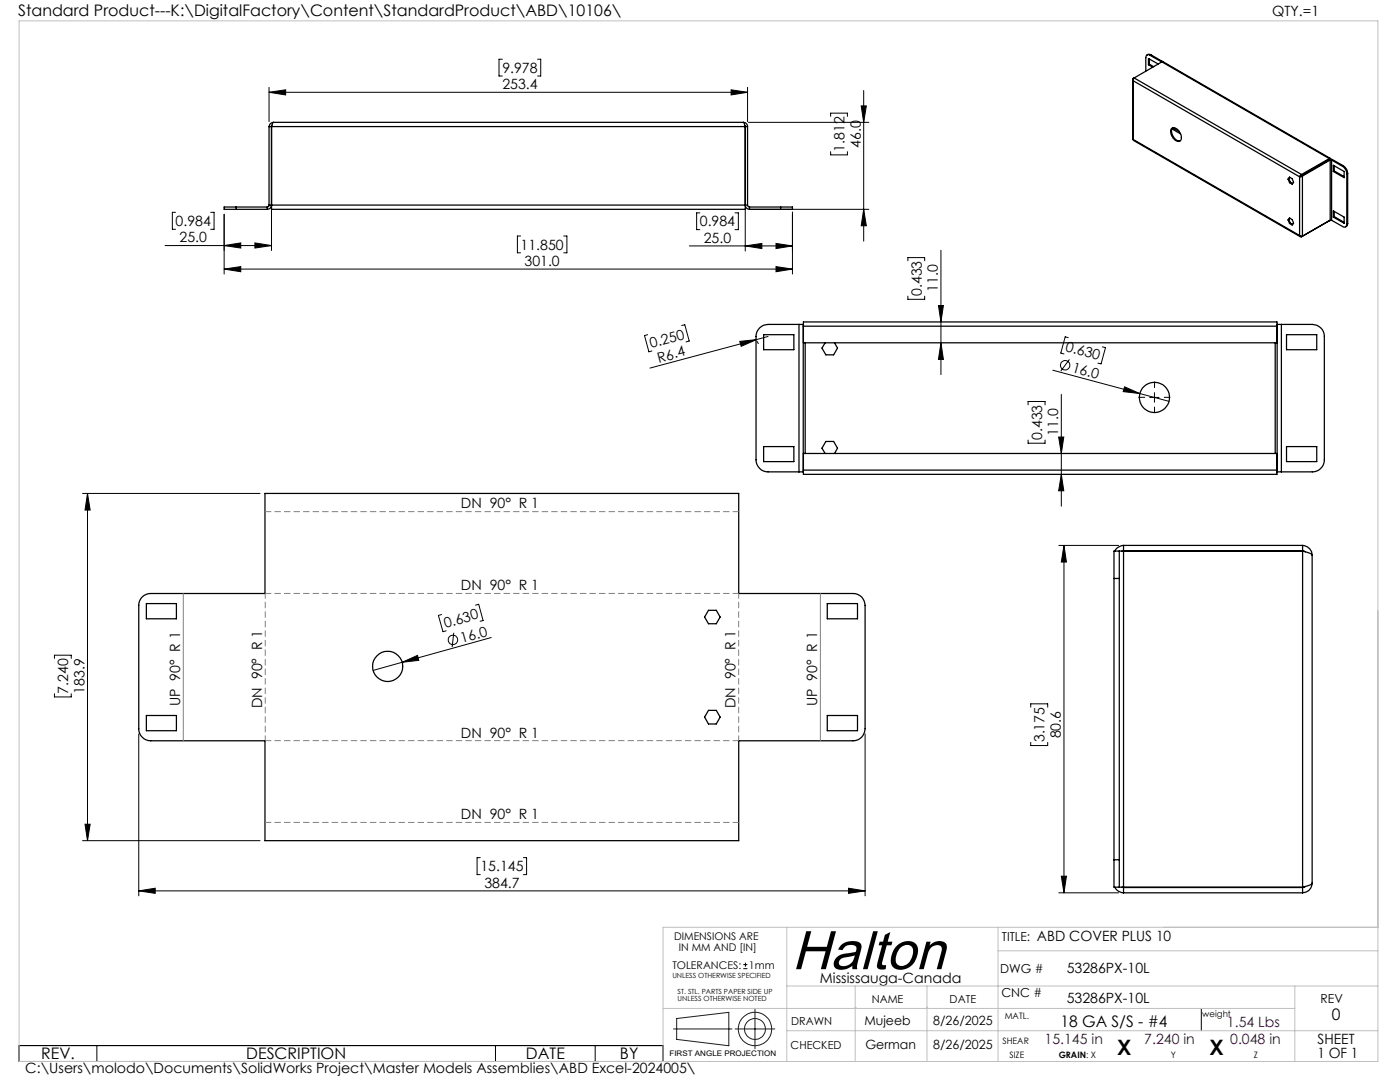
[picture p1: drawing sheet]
<svg xmlns="http://www.w3.org/2000/svg" width="279mm" height="216mm" viewBox="0 0 279 216" stroke-linecap="round" stroke-linejoin="round" font-family="sans-serif">
<g fill="none" stroke="#000" stroke-width=".25">
<path d="M226.1 15.9v11.9h.1M226.2 15.6l-.1 .2 .1 .3M226.2 16.1l33.2 19.2M226.2 16.1v11.7M226.2 15.6v.1M226.3 15.6l-.1 .5M226.3 15.6l33.5 19.2M226.3 15.6h-.1M229.2 12.9l.8 .5M229.4 12.8l-.2 .1M229.4 12.8l.8 .5M229.4 11.8v1"/>
<path d="M229.5 11a.51 .51 0 0 0-.6 0 .51 .51 0 0 0-.2 .5v2.7M229.5 11l2.2 1.3M229.7 10.9l-.5-.1-.3 .2M229.7 10.9l-.2 .1M229.7 10.9l2.2 1.3M231.1 12.8l-1.9-1.1v1.2M231.7 12.3v.2zM231.9 12.3h.2l33.4 19.3M231.9 12.2l.1 .1M231.9 12.3l-5.6 3.3M231.9 12.3l33.4 19.3M231.9 12.2l-.2 .1"/>
<path d="M53.7 25.3h95.5M53.7 25.3v15.6M54.2 25.3v15.6M54.3 25l-.1 .3M54.5 24.4l-.3 .9M54.5 24.4a.9 .9 0 0 0-.8 .9M54.5 24.4h93.9M148.4 24.4l.3 .9M148.4 24.4a.79 .79 0 0 1 .8 .9M148.7 25v.3M148.7 25.3v15.6M149.2 25.3v15.6"/>
<path d="M226.2 27.8v.2l33.3 19.2M226.2 27.8l33.2 19.2M233.8 25.7a1.04 1.04 0 0 1 1.6 .7 1.28 1.28 0 0 1 0 1.8 1.8 1.8 0 0 1-1.8-2zM233.9 25.7l1.7 1M235.4 26.2l-1.4-.7a1.88 1.88 0 0 0 1.4 2.6h.1M257.1 35.7l.3-.4 .5 .4 .3 .7-.3 .4-.5-.4M257.1 35.7l.3 .7M257.2 35.6l-.1 .1M257.2 35.6l.3 .7M257.4 35.4l-.2 .2M257.5 36.3l-.1 .1M257.5 36.3l.5 .3"/>
<path d="M259.4 35.3v11.7M259.5 35.2l-.1 .1M259.8 34.8l-.4 .5M259.8 35l-.3 .2M259.8 34.8v.2M259.8 35l.1 .1M259.9 35.1l-.5 .2M259.9 35.1v12M264.1 32.5h.1M265.3 31.6h.2l.1 .2M265.3 31.8h.1M265.3 31.6l-5.5 3.2"/>
<path d="M265.3 31.8l-5.5 3.2M265.3 31.6v.2M265.3 31.9h.6M265.3 31.9l-5.5 3.1M265.3 31.9h.2M265.5 31.9h.2M265.5 31.9l-5.6 3.2M265.5 31.9v12.1M265.7 31.9v12.1M265.7 31.9l2.2 1.3M265.9 31.9h-.2M265.9 31.9l2.2 1.2"/>
<path d="M266.1 33l2.2 1.2v1.3l-2.2-1.3zM266.3 34.1l-.2 .1M266.3 34.1l2 1.1M266.3 33.1v1M267.9 33.2a1.87 1.87 0 0 1 .9 1.5M268.1 33.1a1.87 1.87 0 0 1 .9 1.5M268.1 33.1l-.2 .1M268.8 34.7v10M269 34.6l-.2 .1M269 34.6v10M47.1 41.3h-2.4v.5h2.4M47.1 41.8h6.2"/>
<path d="M47.1 41.3h6.2M47.1 41.3v.5M53.3 41.3v.5M53.7 40.9v.2l-.4 .2M53.7 40.9h95.5M54.2 40.9v.9h94.5v-.9M54.2 40.9a.84 .84 0 0 1-.9 .9M148.7 40.9a.84 .84 0 0 0 .9 .9M149.2 40.9l.4 .4M149.6 41.8h6.2M149.6 41.3v.5M149.6 41.3h6.2"/>
<path d="M155.8 41.3h2.4v.5h-2.4M155.8 41.3v.5M257.1 43.9l.3-.4 .5 .3 .3 .7-.3 .4-.5-.3M257.1 43.9l.3 .7M257.2 43.8l-.1 .1M257.2 43.8l.3 .7M257.4 43.5l-.2 .3M257.5 44.5l-.1 .1M257.5 44.5l.5 .3M259.4 47l.5 .1M259.4 47l.1 .2h.3M259.8 47.2h.1"/>
<path d="M265.3 44h.1M265.3 44l-5.5 3.2M265.5 44h.2M265.5 44l-5.6 3.1M265.7 44l2.2 1.2a.51 .51 0 0 0 .6 .1 .51 .51 0 0 0 .3-.6M266.1 42.1l2.2 1.2v1.3l-2.2-1.3zM266.3 42.2v1M266.3 43.2l-.2 .1M266.3 43.2l2 1.2M269 44.6l-.2 .5-.3 .2M269 44.6l-.2 .1M152.4 66.8h6v3h-6z"/>
<path d="M159.5 64.7h-6.2a2.41 2.41 0 0 0-2.4 2.4v24.7a2.41 2.41 0 0 0 2.4 2.4h6.2M159.5 64.7h.8M159.5 64.7v29.5M160.3 64.7v.1M160.3 64.7v29.5M160.3 65.1v-.9h94.5v.9M160.3 65.1v3.3h94.5v-3.3M160.3 65.1h94.5M160.7 68.4v22.1M164.7 68.4l-.7 1.1 .8 1.3h1.6l.7-1.3-.6-1.1M254.5 68.4v22.1M254.9 64.7h.8"/>
<path d="M254.9 64.7v29.5M254.9 64.7l-.1 .1M255.7 64.7h6.2a2.41 2.41 0 0 1 2.4 2.4v24.7a2.41 2.41 0 0 1-2.4 2.4h-6.2M255.7 64.7v29.5M256.8 66.8h6v3h-6zM152.4 89.1h6v3h-6zM159.5 94.2h.8M160.3 93.8v.9h94.5v-.9M160.3 93.8v-3.3h94.5v3.3M160.3 93.8h94.5M160.3 94.1v.1M164.7 90.5l-.7-1.1 .8-1.3h1.6l.7 1.3-.6 1.1"/>
<path d="M254.8 94.1l.1 .1M254.9 94.2h.8M256.8 89.1h6v3h-6zM28.4 119.1a2.48 2.48 0 0 1 1.7-.7h22.8v-19.9h94.5v19.9h22.9a2.35 2.35 0 0 1 2.3 2.4v24.6a2.41 2.41 0 0 1-2.3 2.4h-22.9v19.9h-94.5v-19.9h-22.8a2.41 2.41 0 0 1-2.4-2.4v-24.6a2.31 2.31 0 0 1 .7-1.7zM222.3 115.4v56.2M222.3 115.4h1.1M223.4 110h-1.1v5.4M223.4 110v5.4M223.4 110h.8M223.4 115.4v56.2M224.2 108.8l-1 .4-.7 .8M224.2 109.9l-.3 .1"/>
<path d="M224.2 110h35.8M224.2 108.8v1.1M224.2 110v67M224.2 109.9h35.8M224.2 108.8h35.8M260 110l.6 .1a1.42 1.42 0 0 1 1.3 .7M260 108.8a1.97 1.97 0 0 1 1.9 2M260 109.9l.5 .2M260 108.8v1.1M260 110v67M261.9 110.8v65.4M29.2 120.4h6v3.1h-6z"/>
<path d="M141.4 121.8h1.5l.8 1.3-.8 1.4h-1.5l-.8-1.4zM165.1 120.4h6v3.1h-6zM29.2 142.8h6v3h-6zM141.4 141.7h1.5l.8 1.4-.8 1.4h-1.5l-.8-1.4zM165.1 142.8h6v3h-6zM222.3 171.6v5.4h1.1M222.3 171.6h1.1M222.5 177l.7 .8 1 .4M223.4 171.6v5.4M223.4 177h.8M223.9 177l.3 .1M224.2 177h35.8"/>
<path d="M224.2 177.1v1.1M224.2 178.2h35.8M224.2 177.1h35.8M260 177.1v1.1M260.5 176.9l-.5 .2M261.9 176.2a2.55 2.55 0 0 1-1.9 .8M261.9 176.2a1.93 1.93 0 0 1-1.9 2"/>
<circle cx="230.4" cy="79.3" r="3"/>
<circle cx="77.4" cy="133" r="3"/>
</g>
<g fill="none" stroke="#000" stroke-width=".2">
<path d="M53.7 18.4l3.3-.5v1zM53.7 17.4v6.9M53.7 18.4h95.5M100.3 11.8h-.7v3.4h.7M107.3 11.8h.6v3.4h-.6M145.9 17.9l3.3 .5-3.3 .5zM149.2 17.4v6.9M172.4 18.1v30M149.4 24.4h24M165.8 23.2v-.6h3.3v.6M165.8 30.3v.6h3.3v-.6M171.9 21.1h1l-.5 3.3z"/>
<path d="M32.9 49h21.3M35 42.4h-.6v3.4h.6M42.1 42.4h.6v3.4h-.6M44.7 49l3.3-.5v1zM44.7 53.7l3.3-.5v1zM44.7 42.8v11.9M44.7 53.7h113.5M50.9 48.5l3.3 .5-3.3 .5zM54.2 41.9v8.1M103.9 47.1h-.6v3.3h.6M112.5 47.1h.6v3.3h-.6M137.6 49.1h20.6"/>
<path d="M139.7 42.5h-.7v3.3h.7M146.7 42.5h.7v3.3h-.7M148.7 49.1l3.3-.5v1zM148.7 41.9v8.2M149.7 41.8h23.7M154.9 53.2l3.3 .5-3.3 .5zM154.9 48.6l3.3 .5-3.3 .5zM158.2 42.3v12.4M172.4 41.8l.5 3.2h-1zM181.2 52v-.6h3.3v.6M181.2 59.1v.6h3.3v-.6M187.8 50v24.8"/>
<path d="M129.3 66.8l-.7 .2 .9 3.2 .6-.2M136 64.9l.7-.1 .8 3.3-.6 .1M147.6 68.1l3.4-.3-3.1 1.3zM151 67.8l-21.3 5.6M151.1 68.1l.3 .5M153.3 67.1l-2.3 .7M187.3 61h1l-.5 3.2zM187.8 68.4l.5 3.3h-1zM210.1 73.9l17.4 4.6M211.8 78.7v22.3M213.2 67.4l-.6-.2-.9 3.2 .6 .2M213.4 71.7l-1.7 2.3"/>
<path d="M220 69.2l.6 .2-.9 3.2-.6-.1M224.4 77.2l3.1 1.3-3.3-.4zM227.5 78.5l5.8 1.6M229.4 79.3h1.9M230.4 78.4v1.9M16.5 98.5h35.4M17.5 98.5l.5 3.3h-1zM17.5 98.5v69.2M205.2 80.8v-.7h3.4v.7M205.2 87.8v.6h3.4v-.6M211.3 87.2h1l-.5 3.3zM211.8 94.7l.5 3.2h-1z"/>
<path d="M211.3 108.8h11.9M212.3 108.8l.5 3.3h-1zM212.3 108.8v69.4M10.9 131.4v-.7h3.3v.7M10.9 138.4v.7h3.3v-.7M80.3 132.2l3-1.4 .3 1zM80.3 132.2l-5.8 1.6M88.1 122.6l-.6 .2 .9 3.2 .6-.1M90.6 126.3l-.4 2.8M94.9 120.8l.6-.2 .9 3.2-.6 .2M98 127.2l-17.7 5M27.7 146.4v32.4"/>
<path d="M172.6 146.4v32.4M205.7 141.1v-.7h3.4v.7M205.7 148.1v.7h3.4v-.7M16.5 167.7h35.4M17 164.5h1l-.5 3.2zM27.7 177.8l3.3-.6v1.1zM27.7 177.8h144.9M95.8 171.1h-.6v3.4h.6M104.5 171.1h.6v3.4h-.6M169.3 177.2l3.3 .6-3.3 .5zM211.3 178.2h11.9M211.8 174.8h1l-.5 3.4z"/>
<path d="M148.3 193.3h.9M148.3 192.5h.9M148.8 192.1v.8M3.8 208.6h128.5v3.2h-128.5zM19.3 208.6v3.2M98.9 208.6v3.2M118.8 208.6v3.2M239.7 201.2v4.5"/>
<circle cx="212.6" cy="72.9" r=".95"/>
<circle cx="90.4" cy="127.7" r=".94"/>
</g>
<g fill="none" stroke="#191924" stroke-width=".2">
<path d="M134.4 205.3h11.7M135 203.2l10.5-1.2v6.7l-10.5-1.3zM146.7 205.3h7.9M150.7 201.4v7.9"/>
<circle cx="150.7" cy="205.3" r="2.09"/>
<circle cx="150.7" cy="205.3" r="3.3"/>
</g>
<path d="M228.5 79.3h-2M230.4 77.4v-2.1M232.3 79.3h2.1M230.4 81.2v2" fill="none" stroke="#000" stroke-width=".2" stroke-dasharray="1.3 1.3 1.3 1.3" stroke-linecap="butt"/>
<path d="M147.4 102.1h-94.5M52.9 164.1h94.5" fill="none" stroke="#808080" stroke-width=".2" stroke-dasharray="1.3 .6" stroke-linecap="butt"/>
<path d="M52.9 118.4v29.4M147.4 147.8v-29.4" fill="none" stroke="#808080" stroke-width=".2" stroke-dasharray="1.3 .6" stroke-dashoffset=".2" stroke-linecap="butt"/>
<path d="M147.4 118.4h-94.5M52.9 147.8h94.5" fill="none" stroke="#808080" stroke-width=".2" stroke-dasharray="1.3 .6" stroke-dashoffset=".1" stroke-linecap="butt"/>
<path d="M36.6 118.4v29.4M163.7 118.4v29.4" fill="none" stroke="#808080" stroke-width=".2"/>
<path d="M3.8 4.2h271.2v207.6h-271.2zM157 196.7h118M157 185v26.8M170.7 196.7v15.1M185 196.7v15.1M199.2 185v26.8M199.2 189.7h75.8M258.4 196.7v15.1M275 185h-142.7v26.8M132.3 201.2h126.1M157 205.7h118M170.7 201h.1" fill="none" stroke="#c0c0c0" stroke-width=".2"/>
<g fill="#000">
<path d="M147.6 68.1l3.4-.3-3.1 1.3zM224.4 77.2l3.1 1.3-3.3-.4zM80.3 132.2l3-1.4 .3 1z"/>
<path d="M53.7 18.4l3.3-.5v1zM145.9 17.9l3.3 .5-3.3 .5z"/>
<path d="M50.9 48.5l3.3 .5-3.3 .5zM44.7 49l3.3-.5v1z"/>
<path d="M148.7 49.1l3.3-.5v1zM154.9 48.6l3.3 .5-3.3 .5z"/>
<path d="M154.9 53.2l3.3 .5-3.3 .5zM44.7 53.7l3.3-.5v1z"/>
<path d="M172.4 41.8l.5 3.2h-1zM171.9 21.1h1l-.5 3.3z"/>
<path d="M187.3 61h1l-.5 3.2zM187.8 68.4l.5 3.3h-1z"/>
<path d="M17.5 98.5l.5 3.3h-1zM17 164.5h1l-.5 3.2z"/>
<path d="M211.8 94.7l.5 3.2h-1zM211.3 87.2h1l-.5 3.3z"/>
<path d="M212.3 108.8l.5 3.3h-1zM211.8 174.8h1l-.5 3.4z"/>
<path d="M27.7 177.8l3.3-.6v1.1zM169.3 177.2l3.3 .6-3.3 .5z"/>
</g>
<text font-size="11" x="158" y="193.4">Halton</text>
<g font-size="4.2">
<text x="223" y="210.4">X</text>
<text x="241.4" y="210.4">X</text>
</g>
<g font-size="3.2">
<text x="3.6" y="3.3">Standard Product---K:\DigitalFactory\Content\StandardProduct\ABD\10106\</text>
<text x="265.8" y="203.5">0</text>
<text x="211.6" y="204.9">18 GA S/S - #4</text>
<text x="8.2" y="211.4">REV.</text>
<text x="49.2" y="211.4">DESCRIPTION</text>
<text x="105" y="211.4">DATE</text>
<text x="123.7" y="211.4">BY</text>
</g>
<g font-size="2.8">
<text x="253.9" y="3.3">QTY.=1</text>
<text x="100.3" y="14.5">9.978</text>
<text x="100.3" y="17.8">253.4</text>
<text x="171.8" y="29.5" transform="rotate(-90 171.8 29.5)">46.0</text>
<text x="168.5" y="30.2" transform="rotate(-90 168.5 30.2)">1.812</text>
<text x="35" y="45.1">0.984</text>
<text x="139.7" y="45.2">0.984</text>
<text x="35.8" y="48.4">25.0</text>
<text x="103.9" y="49.8">11.850</text>
<text x="104.7" y="53.1">301.0</text>
<text x="140.5" y="48.4">25.0</text>
<text x="183.9" y="59.1" transform="rotate(-90 183.9 59.1)">0.433</text>
<text x="187.2" y="58.3" transform="rotate(-90 187.2 58.3)">11.0</text>
<text x="130" y="69.4" transform="rotate(-15 130 69.4)">0.250</text>
<text x="212.5" y="70" transform="rotate(15 212.5 70)">0.630</text>
<text x="131.5" y="72.4" transform="rotate(-15 131.5 72.4)">R6.4</text>
<text x="213.8" y="74.3" transform="rotate(15 213.8 74.3)">16.0</text>
<text x="208" y="87.8" transform="rotate(-90 208 87.8)">0.433</text>
<text x="211.2" y="87" transform="rotate(-90 211.2 87)">11.0</text>
<text x="92" y="101.5">DN 90° R 1</text>
<text x="92" y="117.8">DN 90° R 1</text>
<text x="88.9" y="125.3" transform="rotate(-16 88.9 125.3)">0.630</text>
<text x="92.2" y="128.3" transform="rotate(-16 92.2 128.3)">16.0</text>
<text x="13.6" y="138.4" transform="rotate(-90 13.6 138.4)">7.240</text>
<text x="16.9" y="138.4" transform="rotate(-90 16.9 138.4)">183.9</text>
<text x="36" y="141" transform="rotate(-90 36 141)">UP 90° R 1</text>
<text x="52.3" y="141.3" transform="rotate(-90 52.3 141.3)">DN 90° R 1</text>
<text x="146.8" y="141.3" transform="rotate(-90 146.8 141.3)">DN 90° R 1</text>
<text x="163.1" y="141" transform="rotate(-90 163.1 141)">UP 90° R 1</text>
<text x="92" y="147.2">DN 90° R 1</text>
<text x="208.5" y="148.1" transform="rotate(-90 208.5 148.1)">3.175</text>
<text x="211.7" y="147.3" transform="rotate(-90 211.7 147.3)">80.6</text>
<text x="92" y="163.5">DN 90° R 1</text>
<text x="95.9" y="173.9">15.145</text>
<text x="96.7" y="177.1">384.7</text>
<text x="206.9" y="187.8">ABD COVER PLUS 10</text>
<text x="163.6" y="196.1">Mississauga-Canada</text>
<text x="212.9" y="194.1">53286PX-10L</text>
<text x="212.9" y="200.1">53286PX-10L</text>
<text x="263" y="208.3">SHEET</text>
<text x="5" y="214.1">C:\Users\molodo\Documents\SolidWorks Project\Master Models Assemblies\ABD Excel-2024005\</text>
<text x="262.9" y="211.1">1 OF 1</text>
</g>
<g font-size="2.8" fill="#400040">
<text x="208.5" y="208.3">15.145 in</text>
<text x="228.4" y="208.3">7.240 in</text>
<text x="244.9" y="204.9">1.54 Lbs</text>
<text x="245.5" y="208.3">0.048 in</text>
</g>
<g font-size="2.5">
<text x="200" y="187.8">TITLE:</text>
<text x="199.6" y="194.1">DWG #</text>
<text x="199.9" y="198.9">CNC #</text>
<text x="263.5" y="200.1">REV</text>
<text x="172.5" y="204.6">Mujeeb</text>
<text x="172.7" y="209.3">German</text>
<text x="186.2" y="204.6">8/26/2025</text>
<text x="186.2" y="209.3">8/26/2025</text>
</g>
<g font-size="2.2">
<text x="174" y="200.1">NAME</text>
<text x="189.5" y="200.1">DATE</text>
<text x="157.8" y="209.3">CHECKED</text>
<text x="157.9" y="204.6">DRAWN</text>
</g>
<g font-size="2.1">
<text x="134.5" y="187.6">DIMENSIONS ARE</text>
<text x="135.5" y="189.7">IN MM AND [IN]</text>
<text x="134.2" y="193.3">TOLERANCES:</text>
<text x="149.5" y="193.3">1mm</text>
</g>
<g font-size="1.8">
<text x="200.5" y="203.3">MATL.</text>
<text x="240" y="202.8">weight</text>
<text x="200.1" y="208.3">SHEAR</text>
<text x="201.5" y="211.1">SIZE</text>
<text x="211.3" y="211.1">GRAIN: X</text>
<text x="233.7" y="211.1">Y</text>
<text x="250.2" y="211.1">Z</text>
</g>
<text font-size="1.5" x="133.6" y="210.7">FIRST ANGLE PROJECTION</text>
<g font-size="1.4">
<text x="134.2" y="195.1">UNLESS OTHERWISE SPECIFIED</text>
<text x="135.2" y="198.3">ST. STL. PARTS PAPER SIDE UP</text>
<text x="135.2" y="199.7">UNLESS OTHERWISE NOTED</text>
</g>
</svg>
